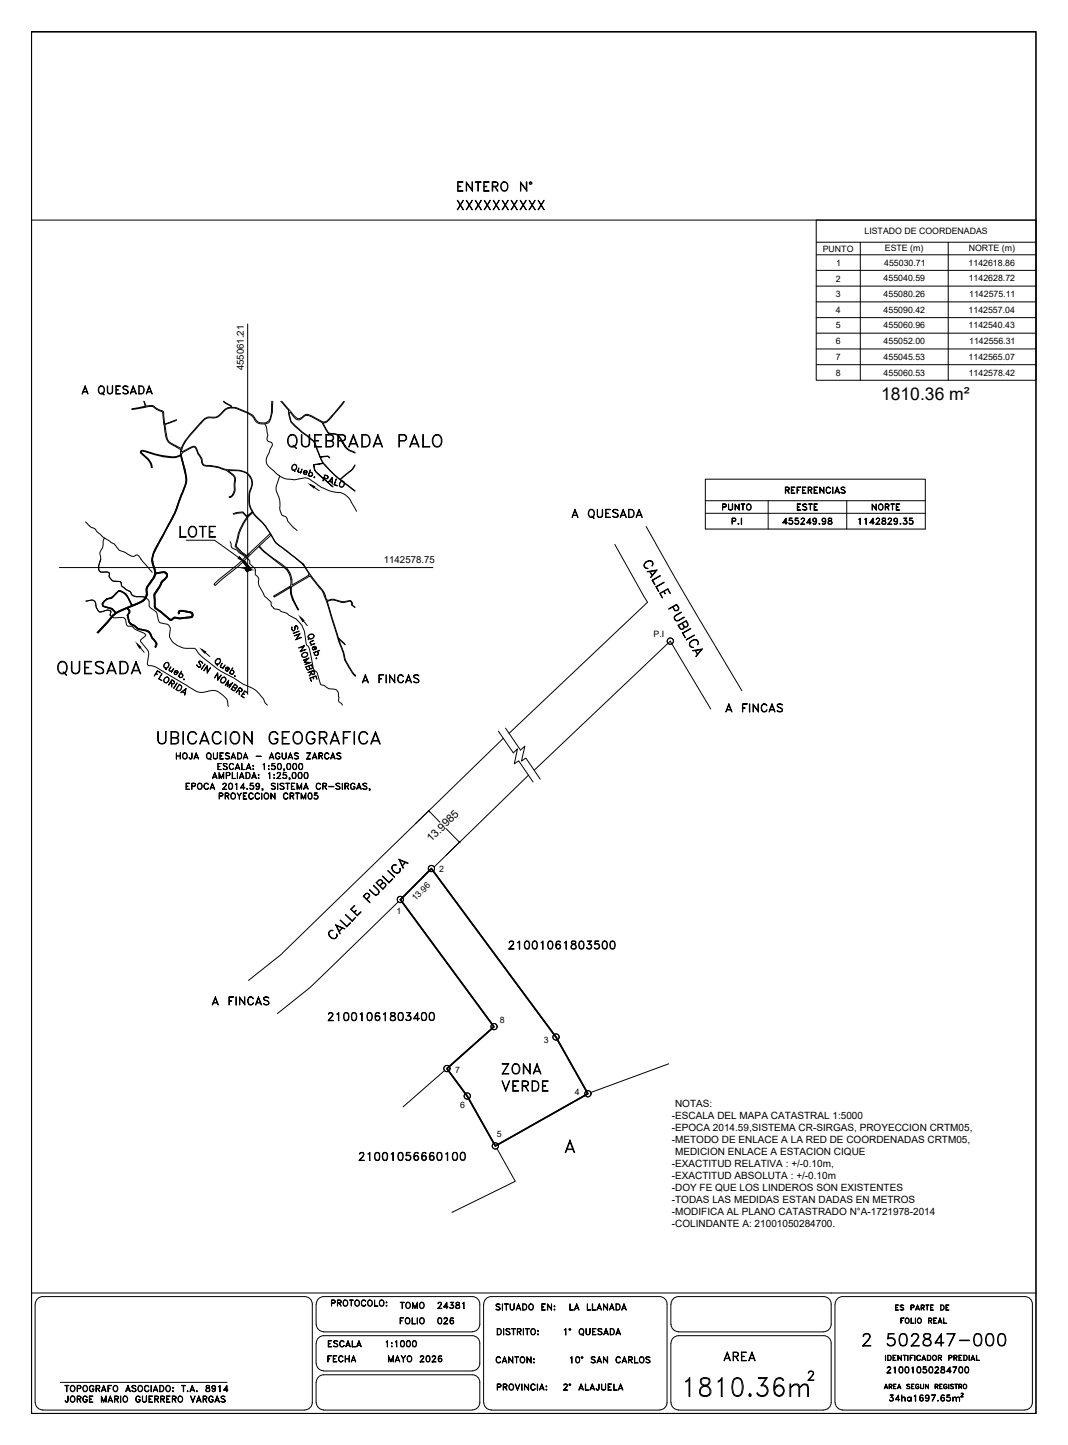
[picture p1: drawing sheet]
<svg xmlns="http://www.w3.org/2000/svg" width="340mm" height="460mm" viewBox="0 0 340 460" stroke-linecap="round" stroke-linejoin="round" font-family="sans-serif">
<!-- layer: Calles -->
<path d="M137.4 276.5l39.6 53.7 10.2 18-29.5 16.6-8.9-15.8-6.5-8.8 15-13.3-29.8-40.5z" fill="none" stroke="#000" stroke-width=".51"/>
<!-- layer: PARCELAS -->
<path d="M137.4 276.5l39.6 53.7 10.2 18-29.5 16.6-8.9-15.8-6.5-8.8 15-13.3-29.8-40.5z" fill="none" stroke="#000" stroke-width=".51"/>
<!-- layer: Calles -->
<g fill="none" stroke="#000" stroke-width=".32">
<circle cx="213.4" cy="204.1" r="1.02"/>
<circle cx="213.5" cy="204.1" r=".98"/>
<circle cx="137.4" cy="276.5" r="1"/>
<circle cx="137.4" cy="276.5" r=".98"/>
<circle cx="127.5" cy="286.3" r=".98"/>
<circle cx="127.5" cy="286.4" r=".98"/>
<circle cx="157.3" cy="326.8" r="1"/>
<circle cx="157.3" cy="326.8" r=".98"/>
<circle cx="177.1" cy="330.1" r="1"/>
<circle cx="177.1" cy="330.1" r=".98"/>
<circle cx="142.3" cy="340.2" r="1"/>
<circle cx="142.3" cy="340.2" r=".98"/>
<circle cx="148.8" cy="348.9" r="1"/>
<circle cx="148.8" cy="348.9" r=".98"/>
<circle cx="187.2" cy="348.2" r="1"/>
<circle cx="187.2" cy="348.2" r=".98"/>
<circle cx="157.7" cy="364.8" r="1"/>
<circle cx="157.8" cy="364.8" r=".98"/>
</g>
<!-- layer: LP -->
<path d="M195.8 173.3l10.4 18.4-44.1 41.8M205.7 167.6l9.4 16.6 21.1 35.7M160.3 235l-71 69-10.2 8.1M226.3 225.7l-12.9-21.6-43.3 41.1M168.3 246.8l-30.1 29.2M126.8 287.1l-28.2 27.4-10.3 8.2" fill="none" stroke="#000" stroke-width=".32"/>
<!-- layer: 1 -->
<g fill="none" stroke="#000" stroke-width=".32">
<path d="M64.3 134.5l-.2 .1M102.8 134.8v.1M105.7 132.7l-.2 .2M105.9 132.1l-.2 .2M56.2 142.3l1.4 .9M56.2 142l1.5 .8M58.6 140.9l-.2 .5M74.5 156.5l-.3 .8M158.7 232.8l4.7 6.9 1.4-1.3-1 4.8 1.4-1 4.5 6.7M161 231.8l4.7 7 1.4-1.3-1 4.8 1.3-1 4.6 6.8M136.7 258l-4.4 4.2M136.7 258.2l3.4 3.6"/>
<path d="M142 263.7l4.2 4.3M146.4 268l-4.4 4.3M212.9 338.7l-24.8 9.1M141.5 340.8l-13.2 11.6M158.2 365.7l5.9 10.4-20.2 9.9"/>
</g>
<!-- layer: MACHOTE$0$4 -->
<path d="M10 70.1h319.9M10 411.6h319.9" fill="none" stroke="#000" stroke-width=".32"/>
<path d="M10 10.1h319.9v440h-319.9z" fill="none" stroke="#000" stroke-width=".51"/>
<!-- layer: TEX -->
<g fill="none" stroke="#000" stroke-width=".32">
<path d="M158.3 422.9h.7a1.11 1.11 0 0 1 .7 1.1 1.11 1.11 0 0 1-.7 1h-.7zM158.4 423.1a.97 .97 0 0 1 1.1 .5 .97 .97 0 0 1-.2 1.2h-.9zM160.3 422.9l.1 2.1zM161.1 423.3a.81 .81 0 0 1 1.3 0l-.5-.2-.7 .2 .1 .3 1 .6 .1 .5-.2 .1a.81 .81 0 0 1-1.1-.1l.4 .1 .8-.1-.1-.5-1-.6zM162.9 422.9l1.2 .2zM163.4 423.1v1.9l.2-1.9M164.8 423.9l.9-.1 .2-.5-.4-.2h-.7l-.1 1.9v-2.1l1.2 .2v.7l-1.1 .2M165.3 424l.6 1-.5-1M166.6 422.9l.1 2.1zM167.3 422.9l1.2 .2zM167.8 423.1v1.9l.2-1.9M169.2 423.3l.2-.2a.92 .92 0 0 1 1.1 .9 .92 .92 0 0 1-1.1 .8l-.4-.6z"/>
<path d="M169.4 423.1a.86 .86 0 0 1 1.1 .9 .86 .86 0 0 1-1.1 .8l-.3-.6zM171.2 423.7l.3 .1zM171.3 423.7l.1 .1zM171.3 424.7l.1 .3zM171.3 424.8h.1M179.7 423.3l.5-.4v2.1l-.1-1.9zM184.6 423.3l.4-.4a.97 .97 0 0 1 1 1.1 .97 .97 0 0 1-1.2 .8l-.4-.6zM184.8 423.1h.2a.87 .87 0 0 1 .8 1 .87 .87 0 0 1-1 .7l-.3-.6zM185.2 424.7l.6 .5zM186.6 422.9l.2 1.8 .3 .1h.5l.2-.4 .1-1.5v1.5l-.3 .4-.5 .2-.4-.3zM188.7 422.9h1.1l-1 .2v1.7l1 .2h-1.1zM188.8 423.9h.6l-.6 .1"/>
<path d="M190.6 423.1a.81 .81 0 0 1 1.1 .2l-.4-.2-.8 .2 .1 .3 1 .6 .1 .5a.81 .81 0 0 1-1.3 0l.5 .1 .7-.1-.1-.6-1-.5-.1-.3zM192.4 424.5h1.1M192.5 424.4h.9M193 422.9l.7 2.1-.7-1.7-.8 1.7zM194.3 422.9a1.09 1.09 0 0 1 1.3 .6 1.09 1.09 0 0 1-.3 1.3l-1 .2zM194.4 423.1h.5a.96 .96 0 0 1 .7 .9 .96 .96 0 0 1-.7 .8h-.5zM196.3 424.5h1.1M196.4 424.4h1M196.9 422.9l.7 2.1-.7-1.7-.8 1.7zM19.2 440.1h53.1M158.3 440.6h.9l.4 .4-.2 .5-1 .1 .8-.1 .2-.3-.2-.5h-.8v1.9zM160.2 440.6l1.1 .1 .2 .3-.2 .5-1 .1 .7-.1 .4-.3-.1-.4-1-.1v1.9z"/>
<path d="M160.8 441.6l.7 1-.6-1M162.2 440.8a.88 .88 0 0 1 1.4 .8 .88 .88 0 0 1-1.4 .7l-.1-.5zM162.4 440.8a.63 .63 0 0 1 .7-.1 .63 .63 0 0 1 .3 .7 .82 .82 0 0 1-.7 1.1l-.6-.7zM164 440.6l.8 1.7 .7-1.7-.7 2zM166.1 440.6l.1 2zM167 440.6l1.2 1.7 .1-1.7v2l-1.2-1.8-.1 1.8zM169.2 440.8l.7-.2 .5 .4a.7 .7 0 0 0-.8-.3 .7 .7 0 0 0-.5 .7v.4a.7 .7 0 0 0 .5 .7 .7 .7 0 0 0 .8-.4 .87 .87 0 0 1-1.3 .3 .87 .87 0 0 1 0-1.4zM171.1 440.6l.1 2zM172 442.1h1.1M172 442h1M172.5 440.6l.8 2-.8-1.8-.7 1.8zM173.9 442.4l.2 .1z"/>
<path d="M173.9 441.2l.2 .3zM173.9 441.4h.1M282.1 440.7l.6 1.4-.6-1.3-.5 1.3zM283.2 441.4l.7-.1v-.5l-.7-.1-.1 1.4v-1.4l.9 .1-.1 .6h-.7M284.6 442.1v-1.4h.8h-.9v1.4M286.3 440.7l.6 1.4-.6-1.3-.5 1.3zM288.7 440.8l.4-.1 .7 .1h-1l.1 .4 .8 .3 .1 .4-.4 .2-.7-.2a.47 .47 0 0 0 .6 .2 .47 .47 0 0 0 .3-.6l-.8-.3zM290.3 442.1v-1.4h.8h-.8v1.4M291.7 440.8l.5-.1 .4 .3a.59 .59 0 0 0-.8-.1 .59 .59 0 0 0-.1 .8 .59 .59 0 0 0 .8 .1v-.3h-.3h.4a.58 .58 0 0 1-.7 .6 .58 .58 0 0 1-.4-.9zM293.1 440.7l.1 1 .4 .4 .5-.4v-1v1l-.2 .4-.7-.2zM294.7 440.7l.9 1.2 .1-1.2v1.4l-.9-1.3-.1 1.3zM297.8 441.4l.7-.1 .1-.4-.8-.2v1.4v-1.4l.8 .1v.5l-.8 .1"/>
<path d="M299.3 440.7h.7h-.8v1.4M300.6 440.8l.6-.1 .4 .3a.58 .58 0 0 0-.8-.2 .58 .58 0 0 0-.3 .7 .48 .48 0 0 0 .5 .6 .48 .48 0 0 0 .5-.6h-.3h.4a.58 .58 0 0 1-.8 .6 .58 .58 0 0 1-.3-.9zM302.1 440.7v1.4zM302.6 440.8l.4-.1 .6 .1h-.9l.1 .4 .7 .3v.6l-.9-.2h.9v-.4l-.7-.3zM304 440.7h.9zM304.4 440.7v1.4l.1-1.4M305.4 441.4l.7-.1v-.5l-.7-.1-.1 1.4v-1.4l.9 .1-.1 .6h-.7"/>
<circle cx="181.5" cy="423.2" r=".29"/>
<circle cx="181.5" cy="423.2" r=".16"/>
<circle cx="307.2" cy="441.3" r=".62"/>
<circle cx="307.3" cy="441.3" r=".7"/>
</g>
<!-- layer: MARCO-INTERNO -->
<g fill="none" stroke="#000" stroke-width=".32">
<path d="M11.2 415.2v31.3M11.2 415.2l.6-1.5 .8-.7 1-.2h83.4a2.38 2.38 0 0 1 2.4 2.4M99.4 415.2v31.3M100.6 415.2v6.4M100.7 415.2l.3-1.1 .6-.8 1.5-.5h47.3a2.38 2.38 0 0 1 2.4 2.4M152.8 415.2l-.1 6.9-.8 1.3-1.5 .6h-47.3l-1.5-.6-.6-.8-.3-1M154 415.2v31.3M154.1 415.2l.2-1.1 .6-.8 1.5-.5h53.6a2.38 2.38 0 0 1 2.4 2.4M212.4 415.2v31.3M213.6 415.2v6.4M262.3 412.8h-46.2l-1.5 .5-.7 .8-.2 1.1M262.3 412.8l1 .2 .8 .7 .6 1.5"/>
<path d="M264.7 415.2l-.1 6.9-.8 1.3-1.5 .6M265.9 415.2v31.3M268.3 412.8h58M268.3 412.8l-1 .2-.8 .7-.6 1.5M326.4 412.8l1 .2 .8 .7 .5 1.5M328.7 415.2v31.3M100.6 427.6v6.5M100.7 427.6l.3-1 .6-.9 1.5-.5h47.3a2.38 2.38 0 0 1 2.4 2.4l-.1 7-.8 1.3-1.5 .5M100.7 434l.3 1.1 .6 .8 1.5 .5M103.1 436.5h47.3M213.6 427.6v18.9M213.7 421.6l.2 1 .7 .8 1.5 .6h46.2"/>
<path d="M262.3 425.2h-46.2l-1.5 .5-.7 .9-.2 1M262.3 425.2l1 .3 .8 .6 .6 1.5v18.9M11.2 446.5l.3 1 .6 .8 1.5 .5M13.6 448.9h83.4M99.4 446.5l-.2 1-.7 .8-1.4 .5M100.6 440.1v6.4M100.7 440.1l.3-1.1 .6-.8 1.5-.5h47.3a2.38 2.38 0 0 1 2.4 2.4v6.4M100.7 446.5l.3 1 .6 .8 1.5 .5M103.1 448.9h47.3M152.8 446.5l-.3 1-.6 .8-1.5 .5M154.1 446.5l.2 1 .6 .8 1.5 .5M156.4 448.9h53.6"/>
<path d="M212.4 446.5l-.2 1-.7 .8-1.5 .5M213.7 446.5l.2 1 .7 .8 1.5 .5M216 448.9h46.3M264.7 446.5l-.6 1.5-.8 .6-1 .2M265.9 446.5l.6 1.5 .8 .6 1 .2M268.3 448.9h58M328.7 446.5l-.5 1.5-.8 .6-1 .2"/>
</g>
<!-- layer: 2 -->
<g fill="none" stroke="#000" stroke-width=".32">
<path d="M205.6 178.9a1.33 1.33 0 0 1 1.4-.4 1.33 1.33 0 0 1 1 1l-.4 .7a1.03 1.03 0 0 0 0-1.3 1.03 1.03 0 0 0-1.3-.2 1.24 1.24 0 0 0-.8 2l.8 .3a1.11 1.11 0 0 1-1.3-.7 1.11 1.11 0 0 1 .6-1.4zM206.1 182l3.1-.6-2 2.5 1.7-2.2zM206.8 181.9l.8 1.5M207 181.9l.7 1.3M207.6 184.7l2.6-1.5 .1 .2-2.5 1.3 .8 1.4-.1 .1zM208.9 186.8l2.6-1.5-2.5 1.5 .8 1.4zM210.1 188.9l2.6-1.5 .8 1.5-.9-1.3-2.4 1.3 .7 1.5zM211.5 188.2l.4 .8-.6-.7M214.3 193.2l.6 1a.72 .72 0 0 0 .8 .1 .72 .72 0 0 0 .3-.7l-.5-1-2.6 1.2 2.6-1.4 .7 1a.85 .85 0 0 1-.4 1 .85 .85 0 0 1-1-.1l-.6-1M214.8 196.2l2.1-1.4-1.8 1.3-.3 .5 .5 1 .7-.1 1.8-1.1 .1 .2-1.9 1a1.02 1.02 0 0 1-1.1-.2 1.02 1.02 0 0 1-.1-1.2zM217.3 198.4l.8 1.1 .7-.1 .2-.4-.6-1.2-2.3 1.3 .8 1.2 .9-.5-.6-1.3M217.8 199.3l-.1 .9a.83 .83 0 0 1-1.2-.1l-.6-1.1 2.6-1.4 .6 .9a.81 .81 0 0 1-.3 1.1 .81 .81 0 0 1-1.1-.2"/>
<path d="M217.3 201.5l2.6-1.4-2.4 1.5 .7 1.4zM218.5 203.6l2.6-1.5zM219.8 204.4a1.42 1.42 0 0 1 1.4-.8 1.42 1.42 0 0 1 1.2 1.1l-.3 .6a1.05 1.05 0 0 0-.1-1.2 1.05 1.05 0 0 0-1.2-.3 1.29 1.29 0 0 0-.9 2l.9 .3a1.06 1.06 0 0 1-1.2-.4 1.06 1.06 0 0 1 .2-1.3zM220.5 207.1l3.1-.5-2 2.5 1.7-2.3zM221.3 207l.8 1.5M221.5 207l.7 1.3M121.7 279l.2-.1 2 2 1.2-1.1-1.2 1.3zM123.4 277.2l2.3 2zM125.2 275.4h1a1.05 1.05 0 0 0-1.2 .4 1.05 1.05 0 0 0 .2 1.3 1.28 1.28 0 0 0 2.1 .3l.1-1a1.13 1.13 0 0 1-.4 1.5 1.13 1.13 0 0 1-1.5-.2l-.7-.9a1.09 1.09 0 0 1 .4-1.4zM127 273.5l3 1.3-.1 .1-2.6-1.1 1.1 2.6zM129 274.5l-.9 1.1M129.2 274.5l-1.1 1.2"/>
<path d="M105.1 296.3h1a1.05 1.05 0 0 0-1.2 .4 1.05 1.05 0 0 0 .1 1.3 1.3 1.3 0 0 0 2.2 .2l.1-.9a1.11 1.11 0 0 1-.4 1.4 1.11 1.11 0 0 1-1.4-.1 1.44 1.44 0 0 1-.4-2.3zM106.9 294.4l3 1.3-2.7-1 1.1 2.6zM108.3 293l2.1 1.9 1.1-1.2 .1 .1-1.2 1.2zM108.9 295.4l-.9 1M109.2 295.4l-1.2 1.2M110 291.1l2.1 2 1.2-1-1.2 1.2zM111.6 289.5l1.2-1.2-1 1.2 2 1.9 1.1-1.2 .1 .2-1.2 1.2zM112.8 290.4l.7-.6-.6 .7M116.7 286.2l.8-.8v-.6l-.3-.3h-.6l-.8 .8 2 2.1-2.2-2.1 .9-.9a.8 .8 0 0 1 1 .2 .8 .8 0 0 1 .1 .9l-.8 .8M118.9 282l.1-.2 1.5 1.6a1 1 0 0 1-.1 1.3 1 1 0 0 1-1.3 .1l-1.4-1.6 1.9 1.7a.91 .91 0 0 0 .9-.5 .91 .91 0 0 0-.1-1zM120.9 281.9l.9-1.1-.7-.7-1.1 .9 1.9 1.9 .9-1.1-.7-.7-1.1 .9M121.6 281.2a.79 .79 0 0 1 1.1 0 .79 .79 0 0 1 0 1.1l-.8 .8-2.1-2.1 .8-.8a.84 .84 0 0 1 .9-.1 .84 .84 0 0 1 .4 .8l-.2 .4"/>
<path d="M180.3 366h2.3M180.5 365.8h1.9M181.5 362.9l1.5 4h-.2l-1.3-3.4-1.4 3.4h-.1z"/>
</g>
<!-- layer: 1 -->
<path d="M136.5 258.1l.2 .2zM146.1 268.1h.2z" fill="#000" stroke="#000" stroke-width=".32"/>
<!-- layer: Datos -->
<g fill="none" stroke="#000" stroke-width=".32">
<path d="M285.2 415.4h.9l-.9 .1v1.5l.9 .1h-.9zM285.2 416.2h.6l-.6 .1M286.6 415.6l.4-.2 .8 .2h-1.1l.3 .5 .7 .4-.1 .5-.6 .1-.4-.3 .4 .2 .7-.2-.2-.4-.8-.4zM286.8 419.6h1l-.8 .1v1.6zM290.1 419.6l.1 1.6 .9 .1h-1zM290.1 416.2l.9-.1v-.5l-.9-.1v1.6v-1.7l.9 .2v.6l-.9 .1M291.5 419.6v1.7zM291.7 416.7h.9M291.7 416.7h.8M292.2 415.4l.6 1.7-.6-1.5-.7 1.5zM293.4 416.2l.8-.1v-.5l-.8-.1-.1 1.6v-1.7l1 .2-.1 .6-.8 .1M293.8 416.3l.5 .8-.5-.8"/>
<path d="M294.8 415.4l1 .1zM295.2 415.5v1.6l.1-1.6M296.3 415.4h.9l-.8 .1v1.5l.8 .1h-.9zM296.4 416.2h.5l-.5 .1M299.3 419.6l.7 1.7-.7-1.5-.7 1.5zM299.5 415.4h.6a.87 .87 0 0 1 .6 .9 .87 .87 0 0 1-.6 .8h-.6zM299.6 415.5h.5a.86 .86 0 0 1 0 1.5h-.5M300.4 419.6l.1 1.6 .9 .1h-1zM301.2 415.4h1l-.9 .1v1.5l.9 .1h-1zM301.3 416.2h.5l-.5 .1M281.9 431.4l.1 1.7zM282.6 431.4h.6a.87 .87 0 0 1 .6 .9 .87 .87 0 0 1-.6 .8h-.6z"/>
<path d="M282.8 431.5a.79 .79 0 0 1 .9 .8 .79 .79 0 0 1-.9 .7zM284.4 431.4v1.7M284.4 432.2h.5l-.5 .1M284.4 431.5v1.5M285.9 431.4l1.1 1.5v-1.5v1.7l-1-1.5-.1 1.5zM287 420.4h.4l-.4 .1M288 431.5v1.6l.1-1.6M289.1 431.4v1.7zM289.8 431.4h1l-.9 .1v1.6zM289.9 432.2h.5l-.5 .1M291.3 431.4v1.7zM292 431.6l.7-.2 .4 .4-.2-.2a.71 .71 0 0 0-1 .7 .71 .71 0 0 0 1 .6l.2-.2v.2a.81 .81 0 0 1-1.2-.1 .81 .81 0 0 1 .1-1.2z"/>
<path d="M294.1 431.4l.7 1.7-.7-1.5-.6 1.5zM295.3 431.4h.5a.87 .87 0 0 1 .6 .9 .87 .87 0 0 1-.6 .8h-.5zM295.4 431.5a.79 .79 0 0 1 1 .8 .79 .79 0 0 1-1 .7zM295.8 420.4l.7-.1 .2-.4-.9-.2-.1 1.6v-1.7l1 .2v.5l-.9 .2M296.2 420.5l.5 .8-.5-.8M297.4 421.2v-1.5l.9-.1h-1v1.7M297.4 420.4h.5l-.5 .1M298.8 432.2l.9-.1v-.5l-.9-.1v1.6v-1.7l.9 .1 .1 .3-.1 .4-.9 .1M298.8 420.9h1M298.9 420.8h.8M299.3 432.3l.5 .8-.5-.8M302.2 432.2h.6l.3-.4-.3-.3h-.6l-.1 1.6v-1.7l1 .2v.5l-.9 .2"/>
<path d="M303.8 432.2l.8-.1v-.5l-.8-.1-.1 1.6v-1.7l1 .2-.1 .6-.8 .1M304.2 432.3l.5 .8zM305.3 431.4v1.7M305.4 432.2h.5l-.5 .1M305.4 431.5v1.5M306.9 431.4h.6a.91 .91 0 0 1 .5 .9 .91 .91 0 0 1-.5 .8h-.6zM307 431.5a.85 .85 0 0 1 .9 .4 .85 .85 0 0 1-.1 1l-.8 .1zM308.5 431.4l.2 1.7zM309.8 431.4l.7 1.7-.7-1.5-.7 1.5zM310.9 431.4l.1 1.6 .9 .1h-1z"/>
<circle cx="288.9" cy="420.4" r=".79"/>
<circle cx="288.9" cy="420.4" r=".7"/>
<circle cx="292.7" cy="420.4" r=".79"/>
<circle cx="292.8" cy="420.4" r=".7"/>
<circle cx="297.6" cy="432.2" r=".77"/>
<circle cx="297.6" cy="432.2" r=".71"/>
</g>
<!-- layer: 0 -->
<g fill="none" stroke="#000" stroke-width=".32">
<path d="M78.9 103.2v117.9M93.2 148.1a.75 .75 0 0 1 1-.2 .75 .75 0 0 1 .3 1l-.2 .4a.74 .74 0 0 1-1 .5 .74 .74 0 0 1-.4-1zM93.3 148.1l.6-.2a.87 .87 0 0 1 .4 1.2 .87 .87 0 0 1-1.2 .3 1.06 1.06 0 0 1 .2-1.3zM93.5 149.5l.4 .6zM95.1 149l-.2 1.1 .4 .2 .5-.1-.4 .2-.6-.2zM96.1 149.3l-.4 1.3zM96.8 150.1l.9 .4-.2-.6a.55 .55 0 0 0-.8 .5 .55 .55 0 0 0 .8 .4 .65 .65 0 0 1-.9-.1 .65 .65 0 0 1 .2-1 .65 .65 0 0 1 .9 .3v.6l-1-.4M98.6 150.5a.66 .66 0 0 1 .9 .2 .66 .66 0 0 1-.3 .9 .66 .66 0 0 1-.9-.4l.3 .3a.58 .58 0 0 0 .8-.3 .58 .58 0 0 0-.4-.8zM98.8 149.6l-.6 1.9zM100 151.9l.3 .1-.3 .1zM100.1 151.9h.1M103.3 152.1l.8 .3 .3-.7-.9-.4-.6 1.8 .5-1.9 .9 .3 .2 .4-.4 .5-.9-.2"/>
<path d="M104.8 153.3l1.1 .3M104.9 153.2l.9 .3M105.8 152l.1 2.1-.2-1.9-1.3 1.4zM107.1 152.4l-.6 1.9 .9 .4-1-.4zM108.4 153.4a.73 .73 0 0 1 .9-.2 .73 .73 0 0 1 .4 .9 .86 .86 0 0 1-1.2 1 .86 .86 0 0 1-.2-1.5zM108.5 153.4l.6-.1a.87 .87 0 0 1 .4 1.2 .87 .87 0 0 1-1.2 .3 1.06 1.06 0 0 1 .2-1.4zM18.9 180.7h119M93 199.6l-.1 .5 .4 .7 .6-.4 .2-1.2a.76 .76 0 0 1 .7 .4 .76 .76 0 0 1-.1 .8l-.1-.9-.5-.2-.2 1.1-.5 .5-.6-.7zM49.7 214.3l.5 .4-.5-.2M50.1 213.5l1 .7-.9-.6-1.1 1.6zM51.6 214.4l-.9 1.7 .8 .6-1-.6zM52.5 211.2a.77 .77 0 0 1 1-.3 .77 .77 0 0 1 .3 1.1l-.3 .4a.83 .83 0 0 1-1.2 .1 .83 .83 0 0 1 .2-1.3z"/>
<path d="M52.5 215.9a.83 .83 0 0 1 1.2-.1 .83 .83 0 0 1-.2 1.3 .83 .83 0 0 1-1.3 .1 .83 .83 0 0 1 .3-1.3zM52.5 211.3l.3-.3a.67 .67 0 0 1 .8 .2 .67 .67 0 0 1 .1 .8 .85 .85 0 0 1-1.2 .6 .85 .85 0 0 1 0-1.3zM52.7 212.5l.2 .7zM54.3 217.3l.9 .3 .3-.5-.8-.6-1 1.7 1-1.8 .9 .6-.4 .7-1-.4M54.4 212.3l-.5 1.1 .8 .2-.3 .2-.6-.4zM54.7 217.6v1.1v-1.1M55.2 212.8l-.6 1.2zM55.7 213.8l.8 .5 .1-.4a.58 .58 0 0 0-1-.1 .58 .58 0 0 0 .5 .9l.2-.1a.57 .57 0 0 1-.8-.4 .57 .57 0 0 1 .6-.7 .57 .57 0 0 1 .4 .9l-.9-.6M56.3 217.4l-1 1.7zM57.1 217.8l.6 .4a1.07 1.07 0 0 1 0 1.2 1.07 1.07 0 0 1-1.1 .5l-.6-.4zM57.1 218l.5 .3a.97 .97 0 0 1 0 1.1 .97 .97 0 0 1-1 .4l-.5-.3zM57.4 214.5a.64 .64 0 0 1 .8 .4 .64 .64 0 0 1-.5 .8 .64 .64 0 0 1-.7-.5l.4 .5a.61 .61 0 0 0 .7-.4 .61 .61 0 0 0-.3-.8z"/>
<path d="M57.8 213.6l-1 1.8zM58.4 216.2h.3v.2zM58.5 216.2h.1M63.4 210.5l.9 .2 .3 .5-.3-.4-.8-.3-.1 .4 .5 1.1-.1 .4h-.3a.76 .76 0 0 1-.8-.7l.5 .6 .5 .1 .2-.5-.6-.9zM65.3 211.4l-1.1 1.7zM66 211.9v2.1l1.1-1.4-1.1 1.7-.1-2.2-1.1 1.4zM69 210a.66 .66 0 0 1 .9-.2 .66 .66 0 0 1 .1 1 .85 .85 0 0 1-1.2 .5 .88 .88 0 0 1 .2-1.3zM69 211.2l.3 .7zM69.1 209.8a.75 .75 0 0 1 1 0 .75 .75 0 0 1 .1 1l-.3 .4a.78 .78 0 0 1-1.1 .2 .78 .78 0 0 1-.2-1.1zM69.3 214.2l.1 2 1.1-1.3-1.2 1.7v-2.2l-1 1.4zM70.6 215.9a.78 .78 0 0 1 1.1-.2 .78 .78 0 0 1 .2 1.1l-.3 .3a.73 .73 0 0 1-1.1 .3 .73 .73 0 0 1-.1-1.1zM70.7 211.1l-.5 1.1 .9 .3-.6 .1-.4-.4z"/>
<path d="M71.6 211.7l-.7 1.2zM72 212.6l.8 .6 .1-.4a.54 .54 0 0 0-.7-.3 .54 .54 0 0 0-.3 .7 .54 .54 0 0 0 .7 .3v.1a.61 .61 0 0 1-.8-.4 .61 .61 0 0 1 .5-.7 .61 .61 0 0 1 .7 .6l-.2 .2-.9-.5M72.8 216.5l-.3 1.8 1.6-1-1.1 1.7 .7-1.3-1.4 .9 .3-1.7-.9 1.3zM73.7 213.5a.63 .63 0 0 1 .8 .4 .63 .63 0 0 1-.6 .8 .63 .63 0 0 1-.7-.6l.3 .3a.58 .58 0 0 0 .8-.1 .58 .58 0 0 0-.2-.8zM74.1 212.6l-1 1.7zM74.3 218.6l.8 .4 .4-.5-.8-.6-1 1.5 .9 .5 .3-.6-.7-.6M74.6 215.2l.2-.1 .1 .2-.2 .1zM74.7 215.3l.2-.1zM74.8 219l.3 .4-.4 .5-1.1-.5 1.1-1.6 .9 .6-.2 .6h-.6M75.9 219.7l.8 .4 .4-.6-.8-.5-1.1 1.6 1.1-1.8 .9 .7-.4 .7-1-.5M76.2 220v1.2l.1-1.1M77.9 219.9l.9 .7-.9-.5-1 1.4 .8 .7-.9-.6z"/>
<path d="M93.3 201.6l2-.7zM93.7 202.4l1.9-.7-1.2 1.8 1.6-.5-1.8 .7 1.1-1.8zM95.1 206.2l1.9-.7-1.2 1.8 1.7-.5-1.9 .7 1.2-1.8zM96.1 208.2a.97 .97 0 0 1 1.1-.6 .97 .97 0 0 1 .8 .9 1 1 0 0 1-1 .8 1 1 0 0 1-1-.9zM96.3 208.1a.92 .92 0 0 1 1.6 .1 .89 .89 0 0 1-.8 1 .89 .89 0 0 1-1-.8zM96.6 210.1l1.8-.6-1.3 1.3 1.9 .1-1.9 .7 1.4-.6-1.7-.2 1.2-1.1zM98 214.1l1.9-.7 .3 1-.5 .4-.5-.3-.2-.7 .5 .9 .4-.1v-1.1zM98.2 202.3a.97 .97 0 0 1 1-.5 .97 .97 0 0 1 .8 .9 .94 .94 0 0 1-1.1 .8 .94 .94 0 0 1-.7-1.2zM98.3 212.1l.3 .9-.5 .3-.4-.3-.2-.6 1.7-.7 .2 .9-.6 .3-.4-.8M98.4 202.3l.7-.3h.6a.84 .84 0 0 1-.4 1.3 .84 .84 0 0 1-1.1-.7zM98.4 203l-.2 .7zM98.6 212.6v.5l-.6 .2-.7-1 2-.7 .1 1.2-.3 .2-.5-.3"/>
<path d="M98.7 215.9l1.9-.7 .4 1-.5-.9-1.7 .6 .3 1zM98.7 204.4l1.2-.5-1 .5v.4l.4 .4-.5-.3zM99 205.3l1.3-.4zM99.1 214.3l-.6 .9 .7-.8M99.7 215.6l.1 .6zM99.9 207.7l1.9-.6zM100 205.8l.3 .9h.2a.56 .56 0 0 0-.2-.8 .56 .56 0 0 0-.7 .2v.6l.3 .1a.58 .58 0 0 1-.5-.7 .58 .58 0 0 1 .9-.3l.5 .5-.3 .5h-.2l-.4-.9M100.2 207.7l-.1 .4a.59 .59 0 0 0 .8 .5 .59 .59 0 0 0 .3-.9l-.3-.3a.64 .64 0 0 1 .5 .8 .64 .64 0 0 1-.9 .4 .64 .64 0 0 1-.3-.9zM100.6 209.5l.3 .1-.2 .2zM100.8 209.5h.1M57.5 220.5l1.7-1.3-.3 2.1 .2-1.9zM58 220.2l.9 .6"/>
<path d="M58.1 220.2l.8 .5M77.4 220.8l.5 .3-.5-.3M59.2 249.3h1.2l-1.1 .1v1.8l1.1 .1h-1.2zM59.3 250.3h.6h-.6M61.2 250.3l.9-.1v-.7l-.9-.1-.2 1.9v-2l1.1 .1 .2 .3-.2 .6h-.9M63.1 249.6a.88 .88 0 0 1 1.3 .7 .88 .88 0 0 1-1.3 .7l-.2-.5zM63.2 249.5a.63 .63 0 0 1 .7 0 .63 .63 0 0 1 .4 .6 .82 .82 0 0 1-.8 1.1l-.6-.7zM65.2 249.6l.7-.3 .5 .5a.7 .7 0 0 0-.8-.4 .7 .7 0 0 0-.6 .7v.4a.7 .7 0 0 0 .6 .7 .7 .7 0 0 0 .8-.3 .8 .8 0 0 1-1.1 .3 .8 .8 0 0 1-.3-1.1zM67.6 249.3l.8 2-.8-1.7-.7 1.7zM67.8 247.4h1.2M67.9 247.3h1M68.4 245.9l.8 2-.8-1.7-.8 1.7z"/>
<path d="M69.3 243v2h1.2l-1-.1v-1.8M69.7 245.9l.8 1.7 .7-1.7v2v-1.6l-.7 1.6-.6-1.6-.2 1.6zM70.9 251.2l1.3 .1h-1.3l1.1-1.4-.3-.5-.8 .3 .4-.4 .6 .1 .1 .7-1.1 1.2M71.1 243.3l.5-.3 .8 .3-.5-.2-.7 .2v.4l1.1 .5-.1 .7-.6 .1-.5-.2 .5 .1 .7-.1-.1-.6-1-.4zM72.1 246.9l1-.2v-.6l-1-.1-.1 1.9v-2l1.1 .1 .2 .3-.2 .6h-1M73 249.4a.99 .99 0 0 1 1.2 .7 .99 .99 0 0 1-.7 1.2h-.2a1.3 1.3 0 0 1-.3-1.9zM73 249.5h.8M73.2 243.3l.7-.3 .5 .5a.7 .7 0 0 0-.8-.4 .7 .7 0 0 0-.5 .7v.4a.7 .7 0 0 0 .5 .7 .7 .7 0 0 0 .8-.3 .87 .87 0 0 1-1.3 .2 .87 .87 0 0 1 0-1.3zM73.2 249.4l-.4 .8 .4 1M73.7 249.4l.3 .8-.3 1M73.9 245.9l.1 1.9 1.1 .1h-1.2zM74.9 249.7l.5-.4v2l-.1-1.8z"/>
<path d="M75.6 245.9v2zM75.6 243l.8 2-.8-1.7-.7 1.7zM76.4 247.4h1.1M76.5 247.3h1M76.6 250.7l1.4 .2h-1.4l1-1.6v2l-.1-1.7-.9 1.3M77 243l.1 1.9 1 .1h-1.1zM77 245.9l.7 2-.7-1.7-.8 1.7zM78.3 245.9h.7a1.06 1.06 0 0 1 .7 1 1.06 1.06 0 0 1-.7 1h-.7zM78.4 246a.95 .95 0 0 1 1.2 .9 .95 .95 0 0 1-1.2 .9zM79.2 243l.7 2-.7-1.7-.8 1.7zM79.6 250.2l.1-.9h.9l-.8 .1-.1 .7a.7 .7 0 0 1 1 .1 .7 .7 0 0 1-.2 1 .7 .7 0 0 1-1-.3h.1M80.3 247.4h1.2"/>
<path d="M80.4 247.3h.9M80.5 244.8l.3 .1zM80.6 244.8l.1 .1zM80.9 245.9l.8 2-.8-1.7-.8 1.7zM81.5 249.8l.5-.4 .6 .4M81.9 249.4l-.4 .5 .4 .6M82.2 249.4a1.31 1.31 0 0 1 .1 1.8M82.2 247.7l.3 .1zM82.3 246.5l.1 .4zM82.3 246.7h.1M82.3 247.7l.1 .1zM82.6 250.3a.63 .63 0 0 1-1 .1 .63 .63 0 0 1 0-.9 .63 .63 0 0 1 1 .1l.1 .4a.98 .98 0 0 1-.8 1.3l-.4-.3 .2 .2"/>
<path d="M83.8 243.4l.4-.4v2l-.1-1.8zM85.5 244.8l.2 .1zM85.5 246.3l.4-.4v2v-1.8zM86.4 249.6l.5-.3 .8 .3-.5-.2-.7 .2 .1 .4 1 .5-.1 .7-.6 .1-.5-.3 .5 .2 .7-.2-.1-.5-.9-.4zM86.5 244.8l.3 .1M86.6 243h1l-.9 .1-.1 .7a.7 .7 0 0 1 1 .1 .7 .7 0 0 1-.2 1.1 .7 .7 0 0 1-1-.4l.2 .2a.65 .65 0 0 0 1-.2M87.2 247.7l.2 .1zM87.2 243.8l.4 .4v.6l-.4 .1M87.2 246.5l.2 .4zM87.2 246.7h.1M88.2 247.8l1.3 .1h-1.4l1.2-1.4-.3-.5-.8 .3 .2-.3h.8l.1 .7-1.1 1.2M88.4 249.3l.1 2z"/>
<path d="M88.6 243.1a.99 .99 0 0 1 1.1 .7 .99 .99 0 0 1-.6 1.2h-.2a1.3 1.3 0 0 1-.3-1.9zM88.6 244.8h.7M88.7 243.1l-.3 .8 .3 1M89.2 249.6l.4-.3 .9 .3-.5-.2-.8 .2 .1 .4 1.1 .5 .1 .5-.5 .3-.8-.3 .4 .2 .7-.1a1.02 1.02 0 0 0-1.1-1.1zM89.3 243.1l.2 .8-.2 1M90.1 247.6l.3 .2M90.4 244.8h.1M90.5 245.3l.1-.4h-.3l.1-.1 .2 .3-.3 .3M90.5 245l.1 .1M90.9 246.7l.3 .4v.5l-.3 .2M90.9 249.3l1.3 .1zM91.2 247l-.1-.3h-1l.1-.8h1l-.9 .1-.1 .7a.7 .7 0 0 1 1.1 .1 .7 .7 0 0 1-.3 1 .7 .7 0 0 1-1-.3l.2 .2a.65 .65 0 0 0 1-.3"/>
<path d="M91.5 249.4v1.9l.1-1.9M91.6 243.1l.4-.1a1.12 1.12 0 0 1 0 2l-.4-.1-.4-.7zM91.6 244.8h.7M91.6 243.1l-.2 .8 .2 1M92.1 247.7h.1M92.2 243.1l.3 .8-.3 1M92.2 248.2l.1-.4h-.3l.1-.2 .2 .4-.3 .2M92.2 247.9l.1 .1M92.8 251.2v-1.8l1.1-.1h-1.1v2M93.3 246l.4-.1a1.12 1.12 0 0 1 0 2l-.4-.1-.3-.8zM93.3 247.7h.7M93.3 246.1h.7"/>
<path d="M93.3 246l-.2 .7 .2 1.1M93.5 243.1l.4-.1a1.12 1.12 0 0 1 0 2l-.4-.1-.3-.7zM93.5 244.8h.7M93.5 243.1l-.2 .8 .2 1M93.9 246l.3 .7-.3 1.1M94.1 243.1l.3 .8-.3 1M94.6 249.3l.7 1.7 .8-1.7v2l-.1-1.5-.7 1.5-.6-1.5-.1 1.5zM95.2 246l.4-.1a1.12 1.12 0 0 1 0 2l-.4-.1-.3-.8zM95.2 247.7h.7M95.2 246.1h.7M95.3 246l-.3 .7 .3 1.1M95.4 243.1l.4-.1a1.12 1.12 0 0 1 0 2l-.4-.1-.3-.7z"/>
<path d="M95.4 244.8h.7M95.4 243.1l-.2 .8 .2 1M95.8 246l.3 .7-.3 1.1M96 243.1l.3 .8-.3 1M97.1 246l.4-.1a1.12 1.12 0 0 1 0 2l-.4-.1-.3-.8zM97.1 247.7h.8M97.1 246.1h.8M97.2 246l-.3 .7 .3 1.1M97.4 249.3l.8 2-.8-1.7-.8 1.7zM97.7 246l.3 .7-.3 1.1M100.8 249.6l.8-.3 .5 .5a.7 .7 0 0 0-.8-.4 .7 .7 0 0 0-.5 .7v.4a.7 .7 0 0 0 .5 .7 .7 .7 0 0 0 .8-.3 .87 .87 0 0 1-1.3 .2 .87 .87 0 0 1 0-1.3zM102.9 250.3l.9-.1v-.7l-.9-.1-.2 1.9v-2l1.1 .1 .2 .3-.2 .6h-.9"/>
<path d="M104.6 250.3l1.7 .2zM106.9 249.6l.5-.3 .9 .3-.5-.2-.7 .2v.4l1.1 .5-.1 .7-.7 .1-.5-.3 .5 .2 .8-.2-.1-.5-1-.4zM109 249.3v2zM109.9 250.3l1-.1v-.7l-1-.1-.1 1.9v-2l1.1 .1 .2 .3-.2 .6h-1M110.4 250.3l.7 1-.6-1M111.8 249.6l.8-.3 .4 .5a.7 .7 0 0 0-.8-.4 .7 .7 0 0 0-.5 .7v.4a.64 .64 0 0 0 .6 .7 .64 .64 0 0 0 .7-.7h-.4h.4a.71 .71 0 0 1-.6 .8 .71 .71 0 0 1-.8-.8zM113.7 250.9h1.2M113.8 250.7h.9M114.3 249.3l.8 2-.8-1.7-.8 1.7zM115.5 249.6l.5-.3 .8 .3-.4-.2-.8 .2 .1 .4 1.1 .5-.2 .7-.6 .1-.5-.3 .5 .2 .8-.2-.2-.5-.9-.4zM117.6 251.1l.1 .1zM117.7 251.6l-.1-.6 .2 .4-.3 .3"/>
<path d="M117.7 251.3l.1 .1"/>
<circle cx="53" cy="216.4" r=".83"/>
<circle cx="71.1" cy="216.5" r=".82"/>
</g>
<!-- layer: - -DC PAVIMENTOS -->
<g fill="#000" stroke="#000" stroke-width=".32">
<path d="M77.8 178.5l.3 .4h-.7z"/>
<path d="M77.4 178.9l1.9 1.6-1.2-1.6zM77.4 178.9l1.9 1.6h-.7z"/>
<path d="M78.6 180.5l.8 .1zM78.4 180.6h1z"/>
<path d="M78.4 180.6l1.2 .4-.2-.4zM78 181l.4-.4 1.2 .4z"/>
<path d="M78 181l1.8 .4-.2-.4zM78 181l1.8 .4h-1.6z"/>
<path d="M78.2 181.4h1.6zM78.2 181.4h1.6zM78.2 181.4h1.6l-1.2 .6z"/>
</g>
<!-- layer: PARCELAS -->
<path d="M77.8 178.5l2 2.9-1.2 .6-.6-1 .6-.5-1.2-1.6z" fill="none" stroke="#000" stroke-width=".32"/>
<circle cx="78.9" cy="176.6" r=".25" fill="#000"/>
<!-- layer: SERVIDUMBRE -->
<path d="M74.2 163.5l1.2-.3 1.9-.2 1.4 1.4 1.6-1.4-1.6 1.4M74.4 163.7l2.9-.5 1.3 1.4a20.7 20.7 0 0 0-3.7 9.4l1.9 2 1.6 1.1M80.4 163.3a14.2 14.2 0 0 0-4.5 8l-.7 2.6 1.8 1.9 1.6 1.1" fill="none" stroke="#000" stroke-width=".32"/>
<!-- layer: AUTODIB_VIALES_5000 -->
<g fill="none" stroke="#000" stroke-width=".32">
<path d="M45.8 127.7l.4 1.7-4.2 .7v.3l5.2-1a2.45 2.45 0 0 1 2.6 .9l2 1 .3 2.8a19.9 19.9 0 0 0 1.4 6.5l2.7 1.7M45.9 127.8l.5 1.5a2.8 2.8 0 0 1 3.6 .8l2 .9 .5 4.1 3.7-1.5M56.2 133.8l-3.7 1.5 .3 2.1a4.8 4.8 0 0 0 1.2 3.3l2.2 1.3M64.1 134.6l-2.4 2.8a13.1 13.1 0 0 0-3.9 6.2l.3 .2 2.7-1.5a1.15 1.15 0 0 1 1.9 .8l.5 1.3a4.6 4.6 0 0 1 1.3 3.1l.7 .6a17.6 17.6 0 0 1 6.9 1.4 12.7 12.7 0 0 1 6.1 .8 4.1 4.1 0 0 1 1.5 6.1 8.5 8.5 0 0 0 3.5 9.6l1.4 1.5 1.6 2.5a11.1 11.1 0 0 0 5.1 5.4l5.4 4.3 2.8 4.2 3.4 4.3 1.2 2.8 2.3-.2 2.5 .7 2.7-.3 .5 .6v.8l.9 .7M71.1 127.8l2.4 1.5 .1 .3a3.9 3.9 0 0 0-3.1 1.8 3.4 3.4 0 0 1-4 1.3l-.8 .3a45.1 45.1 0 0 0-7.1 7.9M71.2 127.7l2.4 1.5 .3 .5 1.5 .1 1.4 .7a6.2 6.2 0 0 1 4.5 2.9 2.67 2.67 0 0 0 3 1.2 2.67 2.67 0 0 0 2-2.5l.3-4.4M86.9 127.7l-.1 1a11.1 11.1 0 0 1-1.3 5.9 3.5 3.5 0 0 1-5-2 14.3 14.3 0 0 0-5.9-2.7l-1.9 .1a3.3 3.3 0 0 0-2 1.5 4 4 0 0 1-4.2 1.5l-1.1 .4-1.1 1.1M89.4 127.8l2.5 2.8v.2a6.6 6.6 0 0 0 3.2 5.9l4.6 3.7 .8 1.4 1.4 3.7 .9 1.8-2.9 .6a3.6 3.6 0 0 0 2 3.6l4.1 3.5-4.1-3.7a3.7 3.7 0 0 1-2-3.3l3-.5a47.4 47.4 0 0 0 10.1 8.9M89.7 127.7l3.8 4.5a1.82 1.82 0 0 0 3.3 .1 1.93 1.93 0 0 1 2.5 .1l3.6 1.9a2.5 2.5 0 0 0 2.4-1.6l.4-.4M102.8 134.8v-.2l-3.6-1.9-1.2-.4a1.97 1.97 0 0 0-2.1 1.1l-.8 .3a2.13 2.13 0 0 1-1.8-1.3l-.8-1.1-.4 .2a4.7 4.7 0 0 0 2.1 4.2l5.7 4.7 2.1 5.1 2.3-.3 .7 .6-.5-.5-2.5 .3a20 20 0 0 0 5.4 6.3l.9 .7 1.2-1.1a8.8 8.8 0 0 0 3.5-3.5M105.5 132.9a3.2 3.2 0 0 1-2.5 1.7l1.5 3 .9 .4a2.93 2.93 0 0 1 3.3 1.9l1.2 1.9M109.4 127.8l-3.5 4.3"/>
<path d="M109.4 128.2l-3.7 4.5M109.7 127.8l-.2 .3M57.5 144.7l-.8 .4a13.4 13.4 0 0 1-7.4-.6l-4-1.2-.5 .2-.1 .7 .7 .6a5.6 5.6 0 0 1 2.8 4.1l.3-.1a6.3 6.3 0 0 0-2.9-4.2l-.6-.6 .3-.4a35.1 35.1 0 0 0 10.5 2.1l1.8-.6 1.2 5a7.8 7.8 0 0 1-.8 6.6l-2.3 6.3-.9 1.8M57.5 143.7v1M57.6 143.2l-.1 1.5M58.4 141.4l-.7 1.4M74.2 157.3a1.23 1.23 0 0 1-1.2 .8v.3a2.88 2.88 0 0 0 1.8-3.7v-.5a2.7 2.7 0 0 0-1.1-3.5l-1.1-.9h2.1a4.6 4.6 0 0 1 5.4 3 6.4 6.4 0 0 1-.8 4.2 8.6 8.6 0 0 0 3.8 9 34.9 34.9 0 0 1 4.7 6.9l8.4 6.5 2.2 3.6-5.4 3.2v-1.8l-1.1-2.7-1-1.2-3.5-2.5a19.9 19.9 0 0 1-4.8-4.2M74.5 156.5v-2.3a2.52 2.52 0 0 0-1-3.4 11.9 11.9 0 0 0-7.7-2.4 1.59 1.59 0 0 1-1.7-1.9l-1.6-3.3a.97 .97 0 0 0-.6-.8 .97 .97 0 0 0-1 .2l-2.7 1.4a1.63 1.63 0 0 0-.2 2.1l1.1 4a7.9 7.9 0 0 1-.9 6.7l-2.5 6.7-6 11.3-1.1 2.6v1.1l.9 3.8 2.9-.3 .7 .5 .2 .5-.1 .7-1.4 1.4-.8 1.7-1.7 2.5 .1 3.9 4.8 4h.4l.9-.7 1.9 .3 3.5-.4 .3-.3v-.5l-.3-.4-2.6-.6-1.1 .1-.1 .7h-.3v-.7l.4-.4 3.6 .5 .6 .6-.1 .9-.3 .3-3.6 .4-1.8-.2-.8 .6h-.6l-4.9-3.8-.2-.3-.1-4.1 1.7-2.5 .7-1.5 1.3-1.2 .4-.7-.1-.6-.7-.4-1.3 .1-1.5 .4-.4 1.2-2.1 2.9-.2 .6 .1 1.8-.7 1.5-.7 .7-4.6 2 .4 1.5-.5 1 .5 2.2 2.8 2 2.7 .5 .6 .3 .5 .6 .6 1.4 1.4 1.7-.2 1.3-.2 .1-.1-.4 .3-.9-1.3-1.6-.6-1.4-.6-.7-3-.7-2.9-1.9-.8-2.4 .6-1.5-.7-.9-3 1.3-1.3 1.1-4.9 5.4M113 148.2l-1.1 1.6-3.5 2.9 4.6 3.5M54.7 164.9l-4.7 8.8a9.6 9.6 0 0 0-1.7 4.8l1 3.4v.8l-.3 1-2.4 3.4 .1 2-.7 1.6-.7 .5-3.3 1.5-1.7-3.4-1.4-1-.9-.2h-.3l-2.1 2.1-1.6 .4-1.4 1.3v.9l.4 .3 2.7 .9 1 1.2-.9 .7-4.9 5.5M82.4 174l1.6 1.7 6.7 5 1.5 2.2 .4 1.7-.1 1.9-5.4 3.3 .2 .3 5.1-3.1 .1 2 .5 1.7 1.9 3.5 .2-.1-1.6-3.1-.7-1.9v-2.3l6-3.4 3 3.8a11.3 11.3 0 0 1 2.2 4.3l3.8 12.6 1.4 3.5 .5 2.5 2.4 4 1.1 1.2M86 169.9l-4 3.7a89 89 0 0 1-12.1 10.7l-1.8 1.7 .4 .4 7.8-6.4 10-9.7"/>
<path d="M33.2 191.5l1-.8 1.7-.5 1.9-2 .7 .1 1.3 .7 .8 1.1 1.2 2.7-4.3 1.9a.49 .49 0 0 1-.4 .3 .49 .49 0 0 1-.5-.3l-1-1.1-2.7-.7-.2-.8zM113 193.4l-1-.7v-.8l-.5-.5-2.7 .4-2.4-.8h-.9l-1.2 .5 3.5 11.7 2.1 1.9M109.9 205.3l-2.1-1.9 .2 .6a18.7 18.7 0 0 1 1.9 5.8l2.4 4.2 .9 1"/>
</g>
<!-- layer: AUTODIB_HIDRO_1000 -->
<path d="M32.1 178l-.7 2.1v1a.98 .98 0 0 0 1.2 1h1.6l.5 .2 .1 1.4 1 1.2 2.3 .2 .5 .7a1.66 1.66 0 0 0 1.2 1.6l1 .7a1.33 1.33 0 0 1 1.1 1.2l1.4 .7h2.2l.7 .2M27.4 191.4l1.7-.4a1.22 1.22 0 0 1 1.4 1.3l.2 1.1 .9 1.3 .4 .1 2.1-.5a.77 .77 0 0 1 1.2 .5l-.2 1 .4 .4" fill="none" stroke="#000" stroke-width=".32"/>
<!-- layer: AUTODIB_HIDRO_5000 -->
<path d="M84.4 135l.4 .7 .5 2.8a1.62 1.62 0 0 0 .2 2.1 1.14 1.14 0 0 1 1.2 .7 1.14 1.14 0 0 1-.5 1.3l-.9 2.1a3.2 3.2 0 0 0 1.4 4.8l2.3 2M27.2 166.1l.6 .6a4.3 4.3 0 0 0 2.5 1.7l.4 .7 2.1 1.9 2.4 1.5a7.1 7.1 0 0 1 2.8 2.7l1.7 .6 1.1 .7a2.18 2.18 0 0 0 2.8 .2l.6 .3 4.3 5.2M33.3 171.3a3.6 3.6 0 0 0-.5 2.7l-.2 .4a2.93 2.93 0 0 0-.5 3.4l-.7 2.3v1a.98 .98 0 0 0 1.2 1h1.6l.5 .2 .1 1.4 1 1.2 2.3 .2 .5 .7a1.66 1.66 0 0 0 1.2 1.6l1 .7a1.33 1.33 0 0 1 1.1 1.2l1.4 .7h2.2l.7 .2M73.3 172.4l.2 .5a1.59 1.59 0 0 0 1.4 1.9l2.8 2.1a2.8 2.8 0 0 1 1.9 2v.6l1.7 1.7v1.6l1.1 1.5-.2 .8 .3 1.4 1.7 3.3 2.1 1.9 .2 1.2 1 1a2.32 2.32 0 0 1 2.1 .8l1.8 .5 .6 .7 2 1a7.2 7.2 0 0 1 3 4.7l.5 3.2 .9 1.5 1.4 6.5 .3 .6 .9 .9 1.2 3.7 1.1 .2 .5 .5a2.82 2.82 0 0 0 2.3 .7l.9 .1 .5 .6 .5 1.9-.2 1 1.2 1.5M113.5 162.8l-.7-1.3a9 9 0 0 0-2.7-3.9l-1.2-.6a16.5 16.5 0 0 1-6-1.7l-3.3-2a4.6 4.6 0 0 0-5-.7h-1.6a5.9 5.9 0 0 1-4-1.1l-1.1 3.4a3.1 3.1 0 0 0 .6 2.5l.6 1.9v2.8l.8 2a1.97 1.97 0 0 1 1.8 1.9l1.4 1.7 1.5 1.2M27.4 191.4l1.7-.4a1.22 1.22 0 0 1 1.4 1.3l.2 1.1 .9 1.3 .4 .1 2.1-.5a.77 .77 0 0 1 1.2 .5l-.2 1 .4 .4M35.8 196.4a4 4 0 0 0 2.8 .2 1.26 1.26 0 0 1 1.4 .7l.3 1.5 .3 .5 1.6 .2 .8 .8 2.7 1.2 .7 .6-.2 .4-1.2 1-.3 .6 2.5 3.3 .2 .9-.4 3.3 .2 .3 2.3 .4 9.9 5.9a8.8 8.8 0 0 0 4.9 2.2h.7a4.9 4.9 0 0 1 4.5-.2l1.6 1.2a3.8 3.8 0 0 1 1.6 3.5M46.5 190.4l1 1a2.28 2.28 0 0 0 1.6 2.9l.9 1 .5 2.3 .4 .6a3.9 3.9 0 0 1 3.1 1.2l.2 .5-.2 1.9a3.6 3.6 0 0 0 2.4 3.7 10.3 10.3 0 0 0 5.7 1l1.3 1.7a38.2 38.2 0 0 0 11.1 7.7 18.9 18.9 0 0 0 5.8 3.1 13.3 13.3 0 0 1 4.4 5.1l.5 .4" fill="none" stroke="#000" stroke-width=".32"/>
<!-- layer: COTAS -->
<path d="M99.1 154.5l2.6 1.7M59.3 172h9l7.7 5.5M95.8 196.7l2.1 2.5M43.9 205.3l2 2.4M64.4 206.9l2.4 2.1" fill="none" stroke="#000" stroke-width=".32"/>
<path d="M98.7 154.3l1.5 .6-.3 .4zM76.2 177.2l1.4 1.5-1.8-.9zM95.6 196.4l1.2 1.1-.4 .3zM43.6 204.9l1.2 1.1-.3 .3zM64.1 206.7l1.4 .8-.3 .4z" fill="#000" stroke="#000" stroke-width=".32"/>
<!-- layer: TW_Marco_Derrotero -->
<path d="M224.6 168.4v-15.8h70v15.8" fill="none" stroke="#000" stroke-width=".32"/>
<path d="M224.6 159.4h70M244.6 159.4v9M269.6 159.4v9M224.6 163.4h70M224.6 168.4h70" fill="none" stroke="#000" stroke-width=".32"/>
<!-- layer: TW_Texto_Derrotero -->
<path d="M233.2 165.9h.7l.4-.6-.4-.3h-.7l-.1 1.9v-2l1.2 .2-.2 .8-.9 .1M235 166.7l.3 .1zM235.1 166.7l.1 .1zM236 164.9l.2 2z" fill="none" stroke="#000" stroke-width=".32"/>
<!-- layer: Tabla_Derrotero -->
<path d="M259.9 70.1h70v51h-70zM259.9 77.1h70M273.9 77.1v44M301.9 77.1v44M259.9 81.1h70M259.9 86.1h70M259.9 91.1h70M259.9 96.1h70M259.9 101.1h70M259.9 106.1h70M259.9 111.1h70M259.9 116.1h70" fill="none" stroke="#000" stroke-width=".32"/>
<text font-size="10.1" x="217.3" y="445.9">1810.36m</text>
<text font-size="8.4" x="17.3" y="216.3">QUESADA</text>
<text font-size="7.9" x="90.3" y="143.9">QUEBRADA PALO</text>
<g font-size="7.5">
<text x="49" y="238.1">UBICACION GEOGRAFICA</text>
<text x="273.4" y="429.7">2 502847-000</text>
</g>
<g font-size="7.1">
<text x="56.1" y="172.2">LOTE</text>
<text x="158.7" y="343.3">ZONA</text>
</g>
<g font-size="6.6">
<text x="144.3" y="68.1">XXXXXXXXXX</text>
<text x="158.7" y="348.5">VERDE</text>
</g>
<g font-size="6.2">
<text x="144.6" y="62.1">ENTERO N°</text>
<text x="24.7" y="127">A QUESADA</text>
<text x="181" y="166.2">A QUESADA</text>
<text x="114.3" y="218.7">A FINCAS</text>
<text x="103.4" y="326.3">21001061803400</text>
<text x="113.2" y="370.8">21001056660100</text>
<text x="229.3" y="434.6">AREA</text>
</g>
<g font-size="5.7">
<text x="230" y="227.9">A FINCAS</text>
<text x="160.9" y="303.4">21001061803500</text>
<text x="66.3" y="321">A FINCAS</text>
</g>
<text font-size="5.6" x="280.5" y="127.3">1810.36 m²</text>
<g font-size="5.3">
<text x="248.7" y="158.4">REFERENCIAS</text>
<text x="229" y="163.7">PUNTO</text>
<text x="252.6" y="163.7">ESTE</text>
<text x="276.6" y="163.7">NORTE</text>
<text x="248" y="168.3">455249.98</text>
<text x="272.3" y="168.3">1142829.35</text>
<text x="55" y="243.1">HOJA QUESADA - AGUAS ZARCAS</text>
<text x="68.4" y="255.8">PROYECCION CRTM05</text>
<text x="156.6" y="418.4">SITUADO EN: LA LLANADA</text>
<text x="103.4" y="430">ESCALA</text>
<text x="121.7" y="430">1:1000</text>
<text x="103" y="435">FECHA</text>
<text x="122.4" y="435">MAYO 2026</text>
<text x="156.6" y="435.3">CANTON:</text>
<text x="180.3" y="435.3">10° SAN CARLOS</text>
<text x="178.2" y="443.8">2° ALAJUELA</text>
<text x="281.2" y="438.5">21001050284700</text>
<text x="19.4" y="447.7">JORGE MARIO GUERRERO VARGAS</text>
<text x="281.9" y="447.3">34ha1697.65m</text>
</g>
<g font-size="4.9">
<text x="104.4" y="417">PROTOCOLO:</text>
<text x="126.3" y="417.7">TOMO</text>
<text x="138.3" y="417.7">24381</text>
<text x="126.3" y="422.6">FOLIO</text>
<text x="138.3" y="422.6">026</text>
<text x="19.4" y="444.1">TOPOGRAFO ASOCIADO: T.A. 8914</text>
</g>
<text font-size="3.5" x="137.3" y="268.1" transform="rotate(-44 137.3 268.1)">13.9985</text>
<g font-size="3.2">
<text x="214.9" y="352.3">NOTAS:</text>
<text x="213.9" y="356.2">-ESCALA DEL MAPA CATASTRAL 1:5000</text>
<text x="213.9" y="360">-EPOCA 2014.59,SISTEMA CR-SIRGAS, PROYECCION CRTM05,</text>
<text x="213.9" y="363.9">-METODO DE ENLACE A LA RED DE COORDENADAS CRTM05,</text>
<text x="213.9" y="371.6">-EXACTITUD RELATIVA : +/-0.10m,</text>
<text x="214.9" y="367.7">MEDICION ENLACE A ESTACION CIQUE</text>
<text x="213.9" y="375.4">-EXACTITUD ABSOLUTA : +/-0.10m</text>
<text x="213.9" y="379.3">-DOY FE QUE LOS LINDEROS SON EXISTENTES</text>
<text x="213.9" y="383.1">-TODAS LAS MEDIDAS ESTAN DADAS EN METROS</text>
<text x="213.9" y="386.9">-MODIFICA AL PLANO CATASTRADO N°A-1721978-2014</text>
<text x="213.9" y="390.7">-COLINDANTE A: 21001050284700.</text>
</g>
<g font-size="3.1">
<text x="77.6" y="117.9" transform="rotate(-90 77.6 117.9)">455061.21</text>
<text x="122.2" y="179.3">1142578.75</text>
</g>
<g font-size="2.8">
<text x="275.3" y="74.6">LISTADO DE COORDENADAS</text>
<text x="262" y="80.1">PUNTO</text>
<text x="281.7" y="79.8">ESTE (m)</text>
<text x="308.5" y="79.8">NORTE (m)</text>
<text x="266.2" y="89.6">2</text>
<text x="266.3" y="84.6">1</text>
<text x="281.4" y="89.6">455040.59</text>
<text x="281.6" y="84.5">455030.71</text>
<text x="308.4" y="84.6">1142618.86</text>
<text x="308.5" y="89.6">1142628.72</text>
<text x="266.1" y="94.6">3</text>
<text x="281.4" y="94.6">455080.26</text>
<text x="308.6" y="94.6">1142575.11</text>
<text x="266.2" y="99.6">4</text>
<text x="281.4" y="99.6">455090.42</text>
<text x="308.4" y="99.6">1142557.04</text>
<text x="266.1" y="104.5">5</text>
<text x="281.4" y="104.5">455060.96</text>
<text x="308.4" y="104.5">1142540.43</text>
<text x="266.1" y="109.6">6</text>
<text x="281.4" y="109.6">455052.00</text>
<text x="308.6" y="109.6">1142556.31</text>
<text x="266.1" y="114.6">7</text>
<text x="266.1" y="119.6">8</text>
<text x="281.4" y="114.6">455045.53</text>
<text x="281.4" y="119.6">455060.53</text>
<text x="308.4" y="114.6">1142565.07</text>
<text x="308.5" y="119.6">1142578.42</text>
<text x="208.1" y="202.7">P.I</text>
<text x="139.8" y="277.7">2</text>
<text x="132.3" y="286.9" transform="rotate(-45 132.3 286.9)">13.96</text>
<text x="126.2" y="290.9">1</text>
<text x="159.2" y="325.6">8</text>
<text x="173.2" y="332.1">3</text>
<text x="145" y="341.5">7</text>
<text x="146.5" y="352.7">6</text>
<text x="183" y="348.5">4</text>
<text x="158.2" y="362.1">5</text>
</g>
</svg>
